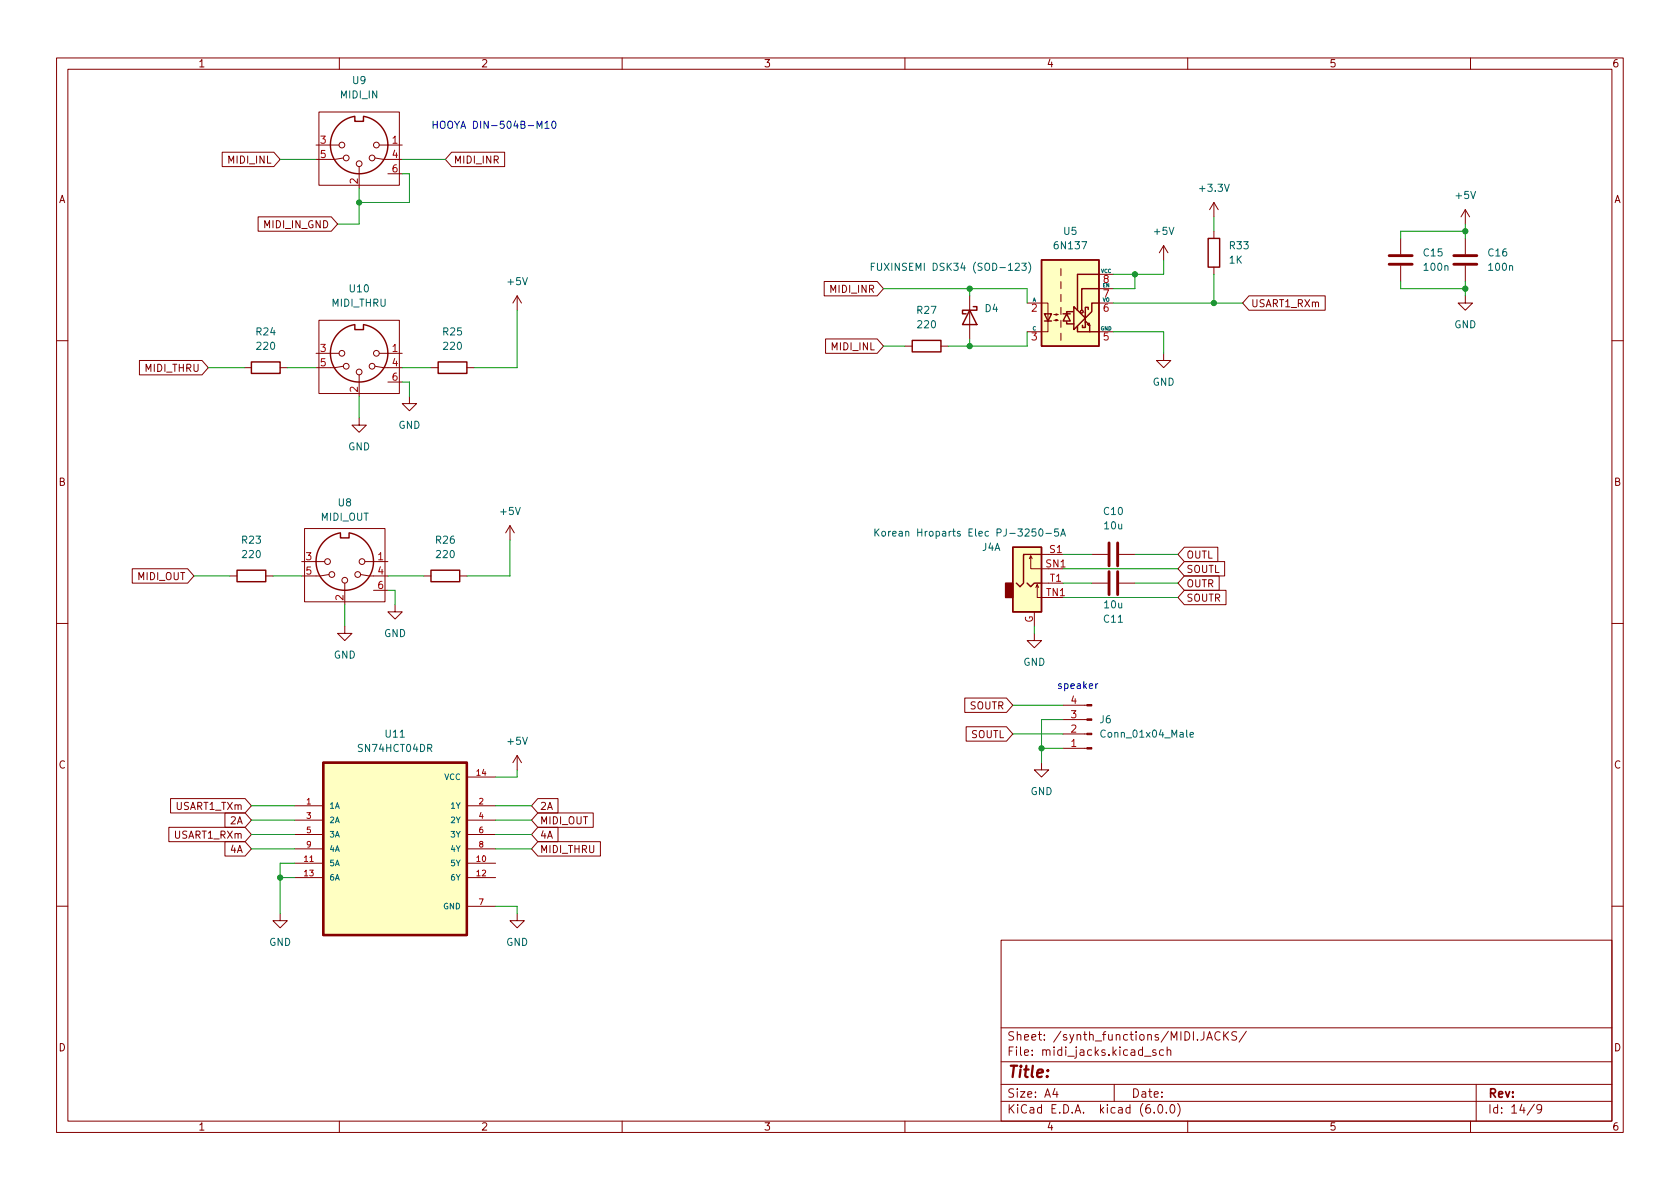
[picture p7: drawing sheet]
<svg xmlns="http://www.w3.org/2000/svg" width="297mm" height="210mm" viewBox="0 0 297 210" stroke-linecap="round" stroke-linejoin="round" font-family="sans-serif">
<g fill="none" stroke="#840000" stroke-width=".18">
<path d="M10 10.2h277v190.1h-277zM12 12.2h273v186.1h-273zM56.4 19.8h14.2v13h-14.2zM60 10.2v2M110 10.2v2M160 10.2v2M210 10.2v2M260 10.2v2M39.3 26.9h9.1l1.1 1.3-1.1 1.3h-9.1zM45.6 38.3h13l1.1 1.3-1.1 1.3h-13zM55.9 25.6h4M60.7 27.9l-1.5 .3h-3.3"/>
<path d="M63.5 29.5v3.8M66.3 27.9l1.5 .3h3.3M67.1 25.6h4M68.6 30.7h2.5M79.9 26.9h9.3v2.6h-9.3l-1.2-1.3zM214.6 35.8l-.7 1.3M214.6 35.8v2.5M214.6 35.8l.8 1.3M259.1 37.1l-.8 1.2M259.1 37.1v2.5M259.1 37.1l.7 1.2M56.4 56.6h14.2v13h-14.2z"/>
<path d="M91.4 52.3l-.7 1.3M91.4 52.3v2.6M91.4 52.3l.8 1.3M145.7 49.8h9.4l1.1 1.2-1.1 1.3h-9.4zM146 59.9h9.1l1.1 1.3-1.1 1.3h-9.1zM171.4 52.3v7.6M181.6 53.6h3.7v5.1h-3.7M186.3 56.6h.8l-.4 .2v-.3l.4 .1M186.3 55.6h.8l-.4 .1v-.2l.4 .1M187.6 47.5v1.3M187.6 49.8v1.2M187.6 52.1v1.2"/>
<path d="M187.6 54.4v1.2M187.6 56.6v1.3M187.6 58.9v1.3M194.3 53.6h2.5M194.3 58.7h2.5M194.3 51h2.5M194.3 48.5h2.5M205.7 43.4l-.7 1.3M205.7 43.4v2.6M205.7 43.4l.8 1.3M214.6 40.9v1.3M214.6 47.2v1.3"/>
<path d="M220.8 52.3h13.5v2.6h-13.5l-1.1-1.3zM247.6 42.2v2.8M247.6 47v2.8M259.1 52.3v1.3h1.2l-1.2 1.3-1.3-1.3h1.3M259.1 42.2v2.8M259.1 47v2.8M10 60.2h2M24.7 63.7h11l1.1 1.3-1.1 1.3h-11zM43.2 65h1.2M49.5 65h1.3M55.9 62.5h4M60.7 64.8l-1.5 .2h-3.3"/>
<path d="M63.5 73.9v1.3h1.3l-1.3 1.2-1.3-1.2h1.3M63.5 66.3v3.8M66.3 64.8l1.5 .2h3.3M67.1 62.5h4M68.6 67.6h2.5M72.4 70.1v1.3h1.3l-1.3 1.2-1.3-1.2h1.3M76.2 65h1.3M82.5 65h1.3M160 61.2h1.3M166.4 61.2h1.2M205.7 62.5v1.2h1.3l-1.3 1.3-1.2-1.3h1.2M285 60.2h2"/>
<path d="M53.3 99.3h4.1M53.8 93.5h14.3v12.9h-14.3zM64.5 99.3h4.1M90.2 93l-.8 1.2M90.2 93v2.5M90.2 93l.7 1.2M182 98.8l.2-.5v2.3h3.2M182.2 98.3l.3 .5M184.1 98h1.3M193 98h2.8M197.9 98h2.8M209.4 96.8h5.9v2.5h-5.9l-1.1-1.3z"/>
<path d="M209.4 99.3h7.1v2.5h-7.1l-1.1-1.2zM10 110.2h2M23.4 100.6h9.8l1.1 1.2-1.1 1.3h-9.8zM40.6 101.8h1.3M47 101.8h1.3M58.2 101.6l-1.6 .2h-3.3M61 110.7v1.3h1.2l-1.2 1.3-1.3-1.3h1.3M61 103.1v3.8M63.8 101.6l1.5 .2h3.3M66 104.4h2.6M69.8 106.9v1.3h1.3l-1.3 1.3-1.2-1.3h1.2M74.9 101.8h1.3"/>
<path d="M81.3 101.8h1.2M182.9 112v1.3h1.2l-1.2 1.2-1.3-1.2h1.3M182.9 108.2v2.5M183.1 103.9l.3-.5v2.3h2M183.4 103.4l.2 .5M184.1 103.1h1.3M193 103.1h2.8M197.9 103.1h2.8M209.4 104.4h7.4v2.5h-7.4l-1.1-1.2zM209.4 101.8h6.2v2.6h-6.2l-1.1-1.3zM285 110.2h2M82.5 137.4h5.1"/>
<path d="M91.4 133.6v2.5M91.4 133.6l-.7 1.3M91.4 133.6l.8 1.3M170.6 123.4h7.4l1.1 1.3-1.1 1.3h-7.4zM170.8 128.5h7.2l1.1 1.3-1.1 1.3h-7.2zM184.1 134.9v1.2h1.3l-1.3 1.3-1.2-1.3h1.2M188 124.7h4.2M188 127.2h4.2M188 129.8h4.2M188 132.3h4.2M29.9 146.3h13.4l1.1 1.3-1.1 1.2h-13.4zM30.2 141.2h13.1l1.1 1.3-1.1 1.3h-13.1z"/>
<path d="M39.8 148.8h3.5l1.1 1.3-1.1 1.3h-3.5zM39.8 143.8h3.5l1.1 1.2-1.1 1.3h-3.5zM52.1 142.5h5M52.1 152.6h5M52.1 155.2h5M52.1 145h5M52.1 147.6h5M52.1 150.1h5M82.5 142.5h5.1M82.5 152.6h5.1M82.5 155.2h5.1M82.5 145h5.1"/>
<path d="M82.5 147.6h5.1M82.5 150.1h5.1M95.1 141.2h3.6v2.6h-3.6l-1.1-1.3zM95.1 148.8h11.1v2.6h-11.1l-1.1-1.3zM95.1 143.8h9.8v2.5h-9.8l-1.1-1.3zM95.1 146.3h3.6v2.5h-3.6l-1.1-1.2zM10 160.2h2M49.5 161.5v1.3h1.3l-1.3 1.3-1.2-1.3h1.2M82.5 160.3h5.1M91.4 161.5v1.3h1.3l-1.3 1.3-1.2-1.3h1.2M177 166.3h108v32h-108zM285 160.2h2"/>
<path d="M60 198.3v2M110 198.3v2M160 198.3v2M177 194.8h108M177 191.8h108M177 187.8h108M177 181.8h108M186.5 192.5l-.4 1h1M186.9 193v1M197 191.8v3M202.4 186.8h1.1M204.1 196.7v.1"/>
<path d="M204.4 185.7l-.4-.1-.2 .2 .1 .3 .5 .1v.4h-.6M204.9 195.4l.2-.1a.81 .81 0 0 1 .6 .7 .81 .81 0 0 1-.3 .8h-.2a.81 .81 0 0 1-.6-.6 .81 .81 0 0 1 .3-.8zM205.7 185.7l-.4-.1-.3 .3v.4l.1 .3h.6M206.2 196.7v.1M206.4 185.8l.2-.2 .3 .1 .1 .9M206.4 185.1v1.5M207.1 195.4l.1-.1a.81 .81 0 0 1 .6 .7 .81 .81 0 0 1-.3 .8h-.1a.81 .81 0 0 1-.6-.6 .81 .81 0 0 1 .3-.8zM208.2 195.1a1.72 1.72 0 0 1 0 2.3M210 198.3v2M213.4 183.9l.5-1.5 .5 1.5M213.5 183.5h.7M215.7 182.6a.6 .6 0 0 0-.7 0 .6 .6 0 0 0-.2 .7 .56 .56 0 0 0 .3 .6 .56 .56 0 0 0 .6-.1"/>
<path d="M216.4 182.4v1.5M216.6 183.1l.6 .8M217.2 182.4l-.8 .9M218.6 182.5l-.5-.1-.3 .3 .1 .4 .7 .3v.4l-.2 .1h-.6M220.4 182.4l-1.3 1.9M260 198.3v2M261 191.8v6.5M271.3 195.3l-1.3 1.9M272.6 196l-.3 .3h-.3l-.3-.3 .2-.6 .4-.1 .2 .2a.99 .99 0 0 1-.3 1.3h-.3"/>
<circle cx="60.5" cy="25.6" r=".51"/>
<circle cx="61.2" cy="27.9" r=".51"/>
<circle cx="63.5" cy="29" r=".51"/>
<circle cx="65.8" cy="27.9" r=".51"/>
<circle cx="66.5" cy="25.6" r=".51"/>
<circle cx="60.5" cy="62.5" r=".51"/>
<circle cx="61.2" cy="64.8" r=".51"/>
<circle cx="63.5" cy="65.8" r=".51"/>
<circle cx="65.8" cy="64.8" r=".51"/>
<circle cx="66.5" cy="62.5" r=".51"/>
<circle cx="57.9" cy="99.3" r=".51"/>
<circle cx="64" cy="99.3" r=".51"/>
<circle cx="58.7" cy="101.6" r=".51"/>
<circle cx="61" cy="102.6" r=".51"/>
<circle cx="63.2" cy="101.6" r=".51"/>
</g>
<g fill="none" stroke="#840000" stroke-width=".25">
<path d="M62.7 20.6a5.1 5.1 0 0 0-3.5 7.8 5.1 5.1 0 0 0 8.6 0 5.1 5.1 0 0 0-3.5-7.8M62.7 20.7v.8h1.6v-.8M62.7 57.4a5.1 5.1 0 0 0-4.3 5.1M62.7 57.5v.8h1.6v-.8M64.3 57.4a5.1 5.1 0 0 1 4.3 5.1M171.4 54.9l1.3 2.5h-2.5zM172.1 54.2h.6v.7h-2.5v.6h.6M184.1 46h10.2v15.2h-10.2zM184.7 55.5h1.2l-.6 1.3zM184.7 56.8h1.2M188 55.5h1.2M188.6 56.9v.4h1.3"/>
<path d="M188.6 55.5l.6 1.3h-1.2zM189.7 55.1h-1.1v.4M189.9 54.2l2 2.1-2 2zM190.5 57.7v1h3.8M191.9 56.9v1h-.5v-.4M191.9 56.8l.8 .7-.2-.4-.2 .3 .4 .1v1.2M191.9 55.2v1.9M192.4 54.7v-.3h-.5v1M194.3 48.5h-3.8v6.4M194.3 51h-3v3.9M194.3 53.6h-1.3v1.5l-1 1M213.6 42.2h2v5h-2z"/>
<path d="M44.4 64h5.1v2h-5.1zM58.4 62.5a5.1 5.1 0 0 0 5.1 5.1 5.1 5.1 0 0 0 5.1-5.1M77.5 64h5v2h-5zM161.3 60.2h5.1v2h-5.1zM60.2 94.2a5.1 5.1 0 0 0-3.5 7.9 5.1 5.1 0 0 0 8.6 0 5.1 5.1 0 0 0-3.6-7.9M60.2 94.4v.7h1.5v-.7M179.1 96.8h5v11.4h-5zM184.1 98h-3.1v5.1l-.7 .7-.6-.7M41.9 100.8h5.1v2.1h-5.1zM76.2 100.8h5.1v2.1h-5.1zM181.6 103.1l.6 .7 .7-.7h1.2"/>
<circle cx="191.3" cy="55.1" r=".25"/>
</g>
<g fill="#ffffc2" stroke="#ffffc2" stroke-width=".18">
<path d="M57.1 134.9h25.4v30.4h-25.4z"/>
<path d="M179.1 96.8h5v11.4h-5z"/>
<path d="M184.1 46h10.2v15.2h-10.2z"/>
</g>
<path d="M57.1 134.9h25.4v30.4h-25.4z" fill="none" stroke="#840000" stroke-width=".41"/>
<g fill="none" stroke="#006464" stroke-width=".18">
<path d="M154.1 47.1h.4M154.7 46.5h-.6v1.3M155.1 46.5v1.1l.3 .2h.3l.2-.2v-1.1M180.7 46.5h.7l-.4 .5 .4 .1v.6l-.2 .1-.5-.1M181.9 46.4a1.46 1.46 0 0 1 0 1.9M154.7 93.5v1.3M154.9 94.1l.5 .7M155.4 93.5l-.7 .8M156 94.1l.1-.1 .4 .1 .1 .5-.1 .1-.4 .1-.1-.1zM184.9 94.3h1M187.1 93.5h-.6l-.1 .6 .2-.1 .5 .1 .1 .2-.1 .4-.2 .1-.5-.1M187.5 94.8l.5-1.3 .4 1.3"/>
<path d="M187.7 94.4h.6M210.4 129.9l.6-.1v-.2l-.4-.1-.2 .2 .1 .6h.5"/>
</g>
<path d="M245.6 46.7h4.1M245.6 45.2h4.1M257 46.7h4.1M257 45.2h4.1M196.1 96v4.1M197.6 96v4.1M196.1 101.1v4.1M197.6 101.1v4.1" fill="none" stroke="#840000" stroke-width=".51"/>
<path d="M177.8 103.1h1.3v2.6h-1.3z" fill="#840000" stroke="#840000" stroke-width=".25"/>
<g fill="#840000" stroke="#840000" stroke-width=".18">
<path d="M192.2 124.6h.8v.2h-.8z"/>
<path d="M192.2 127.1h.8v.3h-.8z"/>
<path d="M192.2 129.7h.8v.2h-.8z"/>
<path d="M192.2 132.2h.8v.3h-.8z"/>
</g>
<path d="M95 22.7v-1.3l.4 .9 .4-.9v1.3M96.4 21.8l.3-.4v1.3M96.4 22.7h.7M97.7 21.5l.2-.1a.68 .68 0 0 1 .4 .7 .68 .68 0 0 1-.4 .6l-.2-.1-.1-.4z" fill="none" stroke="#0000c2" stroke-width=".18"/>
<g fill="none" stroke="#009600" stroke-width=".18">
<path d="M49.5 28.2h6.4M63.5 33.3v6.3h-3.8M71.1 30.7h1.3v5.1h-8.9M71.1 28.2h7.6M214.6 38.3v2.6M259.1 39.6v2.6M91.4 54.9v10.1h-7.6M156.2 51h25.4v2.6M171.4 51v1.3M171.4 59.9v1.3M181.6 58.7v2.5h-14M196.8 53.6h22.9"/>
<path d="M196.8 58.7h8.9v3.8M200.7 48.5v2.5h-3.9M205.7 46v2.5h-8.9M214.6 48.5v5.1M247.6 49.8v1.2h11.5M259.1 40.9h-11.5v1.3M259.1 49.8v2.5M36.8 65h6.4M50.8 65h5.1M63.5 70.1v3.8M71.1 67.6h1.3v2.5M71.1 65h5.1"/>
<path d="M156.2 61.2h3.8M90.2 95.5v6.3h-7.7M188 98h5M200.7 98h7.6M34.3 101.8h6.3M48.3 101.8h5M61 106.9v3.8M68.6 101.8h6.3M68.6 104.4h1.2v2.5M182.9 110.7v1.3M188 105.7h20.3M188 103.1h5"/>
<path d="M188 100.6h20.3M200.7 103.1h7.6M91.4 136.1v1.3h-3.8M179.1 124.7h8.9M179.1 129.8h8.9M184.1 132.3h3.9M188 127.2h-3.9v7.7M44.4 147.6h7.7M44.4 145h7.7M44.4 150.1h7.7M44.4 142.5h7.7M49.5 155.2h2.6"/>
<path d="M52.1 152.6h-2.6v8.9M87.6 147.6h6.4M87.6 145h6.4M87.6 150.1h6.4M87.6 142.5h6.4M87.6 160.3h3.8v1.2"/>
</g>
<g fill="#009600" stroke="#009600" stroke-width=".18">
<circle cx="63.5" cy="35.8" r=".46"/>
<circle cx="171.4" cy="61.2" r=".46"/>
<circle cx="214.6" cy="53.6" r=".46"/>
<circle cx="171.4" cy="51" r=".46"/>
<circle cx="259.1" cy="51" r=".46"/>
<circle cx="200.7" cy="48.5" r=".46"/>
<circle cx="259.1" cy="40.9" r=".46"/>
<circle cx="49.5" cy="155.2" r=".46"/>
<circle cx="184.1" cy="132.3" r=".46"/>
</g>
<text font-size="2.8" fill="#840000" x="178" y="190.6">Title:</text>
<g font-size="2.1" fill="#840000">
<text x="178" y="184">Sheet: /synth_functions/MIDI.JACKS/</text>
<text x="178" y="186.7">File: midi_jacks.kicad_sch</text>
<text x="178" y="196.9">KiCad E.D.A. kicad (6.0.0)</text>
<text x="178" y="194.1">Size: A4</text>
<text x="200" y="194.1">Date:</text>
<text x="263" y="194.1">Rev:</text>
<text x="263" y="196.9">Id: 14/9</text>
</g>
<g font-size="1.8" fill="#840000">
<text x="35" y="11.9">1</text>
<text x="85" y="11.9">2</text>
<text x="135" y="11.9">3</text>
<text x="185" y="11.9">4</text>
<text x="235" y="11.9">5</text>
<text x="285" y="11.9">6</text>
<text x="40.5" y="28.9">MIDI_INL</text>
<text x="80.2" y="28.9">MIDI_INR</text>
<text x="10.3" y="35.9">A</text>
<text x="285.3" y="35.9">A</text>
<text x="46.9" y="40.3">MIDI_IN_GND</text>
<text x="147" y="51.8">MIDI_INR</text>
<text x="221.1" y="54.3">USART1_RXm</text>
<text x="25.8" y="65.7">MIDI_THRU</text>
<text x="147.2" y="61.9">MIDI_INL</text>
<text x="10.3" y="85.9">B</text>
<text x="285.3" y="85.9">B</text>
<text x="209.7" y="98.8">OUTL</text>
<text x="209.7" y="101.3">SOUTL</text>
<text x="24.4" y="102.6">MIDI_OUT</text>
<text x="209.7" y="106.4">SOUTR</text>
<text x="209.7" y="103.8">OUTR</text>
<text x="171.5" y="125.4">SOUTR</text>
<text x="171.6" y="130.5">SOUTL</text>
<text x="10.3" y="135.9">C</text>
<text x="285.3" y="135.9">C</text>
<text x="31.1" y="143.2">USART1_TXm</text>
<text x="95.4" y="143.2">2A</text>
<text x="30.9" y="148.3">USART1_RXm</text>
<text x="40.8" y="145.8">2A</text>
<text x="95.4" y="145.8">MIDI_OUT</text>
<text x="95.4" y="148.3">4A</text>
<text x="40.8" y="150.8">4A</text>
<text x="95.4" y="150.8">MIDI_THRU</text>
<text x="10.3" y="185.9">D</text>
<text x="285.3" y="185.9">D</text>
<text x="35" y="199.9">1</text>
<text x="85" y="199.9">2</text>
<text x="135" y="199.9">3</text>
<text x="185" y="199.9">4</text>
<text x="235" y="199.9">5</text>
<text x="285" y="199.9">6</text>
</g>
<g font-size="1.8" fill="#006464">
<text x="60.3" y="17.4">MIDI_IN</text>
<text x="62.4" y="14.9">U9</text>
<text x="212.3" y="33.9">+3.3V</text>
<text x="257.5" y="35.2">+5V</text>
<text x="188.1" y="41.5">U5</text>
<text x="204.1" y="41.5">+5V</text>
<text x="155.7" y="47.9">FUXINSEMI DSK34 (SOD-123)</text>
<text x="186.6" y="44.1">6N137</text>
<text x="217.4" y="46.6">1K</text>
<text x="217.5" y="44.1">R33</text>
<text x="251.8" y="45.3">C15</text>
<text x="251.9" y="47.9">100n</text>
<text x="263.2" y="45.3">C16</text>
<text x="263.3" y="47.9">100n</text>
<text x="61.9" y="51.7">U10</text>
<text x="89.8" y="50.4">+5V</text>
<text x="45.4" y="59.3">R24</text>
<text x="58.7" y="54.2">MIDI_THRU</text>
<text x="78.4" y="59.3">R25</text>
<text x="162.2" y="55.5">R27</text>
<text x="162.4" y="58">220</text>
<text x="174.2" y="55.2">D4</text>
<text x="257.1" y="58">GND</text>
<text x="45.5" y="61.8">220</text>
<text x="78.5" y="61.8">220</text>
<text x="203.8" y="68.2">GND</text>
<text x="70.4" y="75.8">GND</text>
<text x="61.5" y="79.6">GND</text>
<text x="59.8" y="89.5">U8</text>
<text x="56.7" y="92.1">MIDI_OUT</text>
<text x="88.6" y="91.1">+5V</text>
<text x="157.4" y="94.9">Korean Hroparts Elec PJ-3250-5A</text>
<text x="195.2" y="91.1">C10</text>
<text x="195.3" y="93.6">10u</text>
<text x="42.8" y="96.1">R23</text>
<text x="43" y="98.7">220</text>
<text x="77.1" y="96.1">R26</text>
<text x="77.3" y="98.7">220</text>
<text x="173.6" y="97.4">J4A</text>
<text x="195.3" y="107.6">10u</text>
<text x="67.9" y="112.6">GND</text>
<text x="195.2" y="110.1">C11</text>
<text x="59" y="116.5">GND</text>
<text x="180.9" y="117.7">GND</text>
<text x="68.2" y="130.4">U11</text>
<text x="89.8" y="131.7">+5V</text>
<text x="194.5" y="127.9">J6</text>
<text x="195.2" y="130.4">Conn_01x04_Male</text>
<text x="63.6" y="133">SN74HCT04DR</text>
<text x="182.2" y="140.6">GND</text>
<text x="47.6" y="167.3">GND</text>
<text x="89.5" y="167.3">GND</text>
</g>
<g font-size="1.8" fill="#0000c2">
<text x="76.2" y="22.8">HOOYA DIN-504B-M10</text>
<text x="187.6" y="121.8">speaker</text>
</g>
<g font-size="1.8" fill="#a90000">
<text x="56.7" y="25.4">3</text>
<text x="56.7" y="27.9">5</text>
<text x="69.4" y="25.4">1</text>
<text x="69.4" y="27.9">4</text>
<text x="63.2" y="32.5" transform="rotate(-90 63.2 32.5)">2</text>
<text x="69.4" y="30.5">6</text>
<text x="195.1" y="52.6">7</text>
<text x="195.1" y="50">8</text>
<text x="182.4" y="55.1">2</text>
<text x="195.1" y="55.1">6</text>
<text x="56.7" y="62.2">3</text>
<text x="56.7" y="64.8">5</text>
<text x="69.4" y="62.2">1</text>
<text x="69.4" y="64.8">4</text>
<text x="182.4" y="60.2">3</text>
<text x="195.1" y="60.2">5</text>
<text x="63.2" y="69.3" transform="rotate(-90 63.2 69.3)">2</text>
<text x="69.4" y="67.3">6</text>
<text x="54.1" y="99.1">3</text>
<text x="54.1" y="101.6">5</text>
<text x="66.8" y="99.1">1</text>
<text x="66.8" y="101.6">4</text>
<text x="185" y="100.3">SN1</text>
<text x="185.6" y="97.8">S1</text>
<text x="60.7" y="106.2" transform="rotate(-90 60.7 106.2)">2</text>
<text x="66.8" y="104.1">6</text>
<text x="185" y="105.4">TN1</text>
<text x="185.7" y="102.9">T1</text>
<text x="182.6" y="110.2" transform="rotate(-90 182.6 110.2)">G</text>
<text x="189.4" y="124.5">4</text>
<text x="189.4" y="129.5">2</text>
<text x="189.4" y="127">3</text>
<text x="189.4" y="132.1">1</text>
</g>
<g font-size="1.4" fill="#006464">
<text x="78.5" y="137.9">VCC</text>
<text x="58.2" y="143">1A</text>
<text x="79.8" y="143">1Y</text>
<text x="58.2" y="145.5">2A</text>
<text x="58.2" y="148.1">3A</text>
<text x="79.8" y="145.5">2Y</text>
<text x="79.8" y="148.1">3Y</text>
<text x="58.2" y="153.2">5A</text>
<text x="58.2" y="155.7">6A</text>
<text x="58.2" y="150.6">4A</text>
<text x="79.8" y="153.2">5Y</text>
<text x="79.8" y="155.7">6Y</text>
<text x="79.8" y="150.6">4Y</text>
<text x="78.4" y="160.8">GND</text>
</g>
<g font-size="1.4" fill="#a90000">
<text x="84.3" y="137.2">14</text>
<text x="54.2" y="142.2">1</text>
<text x="84.7" y="142.2">2</text>
<text x="54.2" y="144.8">3</text>
<text x="54.2" y="147.3">5</text>
<text x="54.2" y="149.9">9</text>
<text x="84.7" y="144.8">4</text>
<text x="84.7" y="147.3">6</text>
<text x="84.7" y="149.9">8</text>
<text x="53.8" y="152.4">11</text>
<text x="53.8" y="154.9">13</text>
<text x="84.3" y="152.4">10</text>
<text x="84.3" y="154.9">12</text>
<text x="84.7" y="160">7</text>
</g>
<g font-size=".9" fill="#006464">
<text x="182.6" y="53.3">A</text>
<text x="194.6" y="48.3">VCC</text>
<text x="194.9" y="53.3">VO</text>
<text x="195" y="50.8">EN</text>
<text x="182.6" y="58.4">C</text>
<text x="194.6" y="58.4">GND</text>
</g>
</svg>
